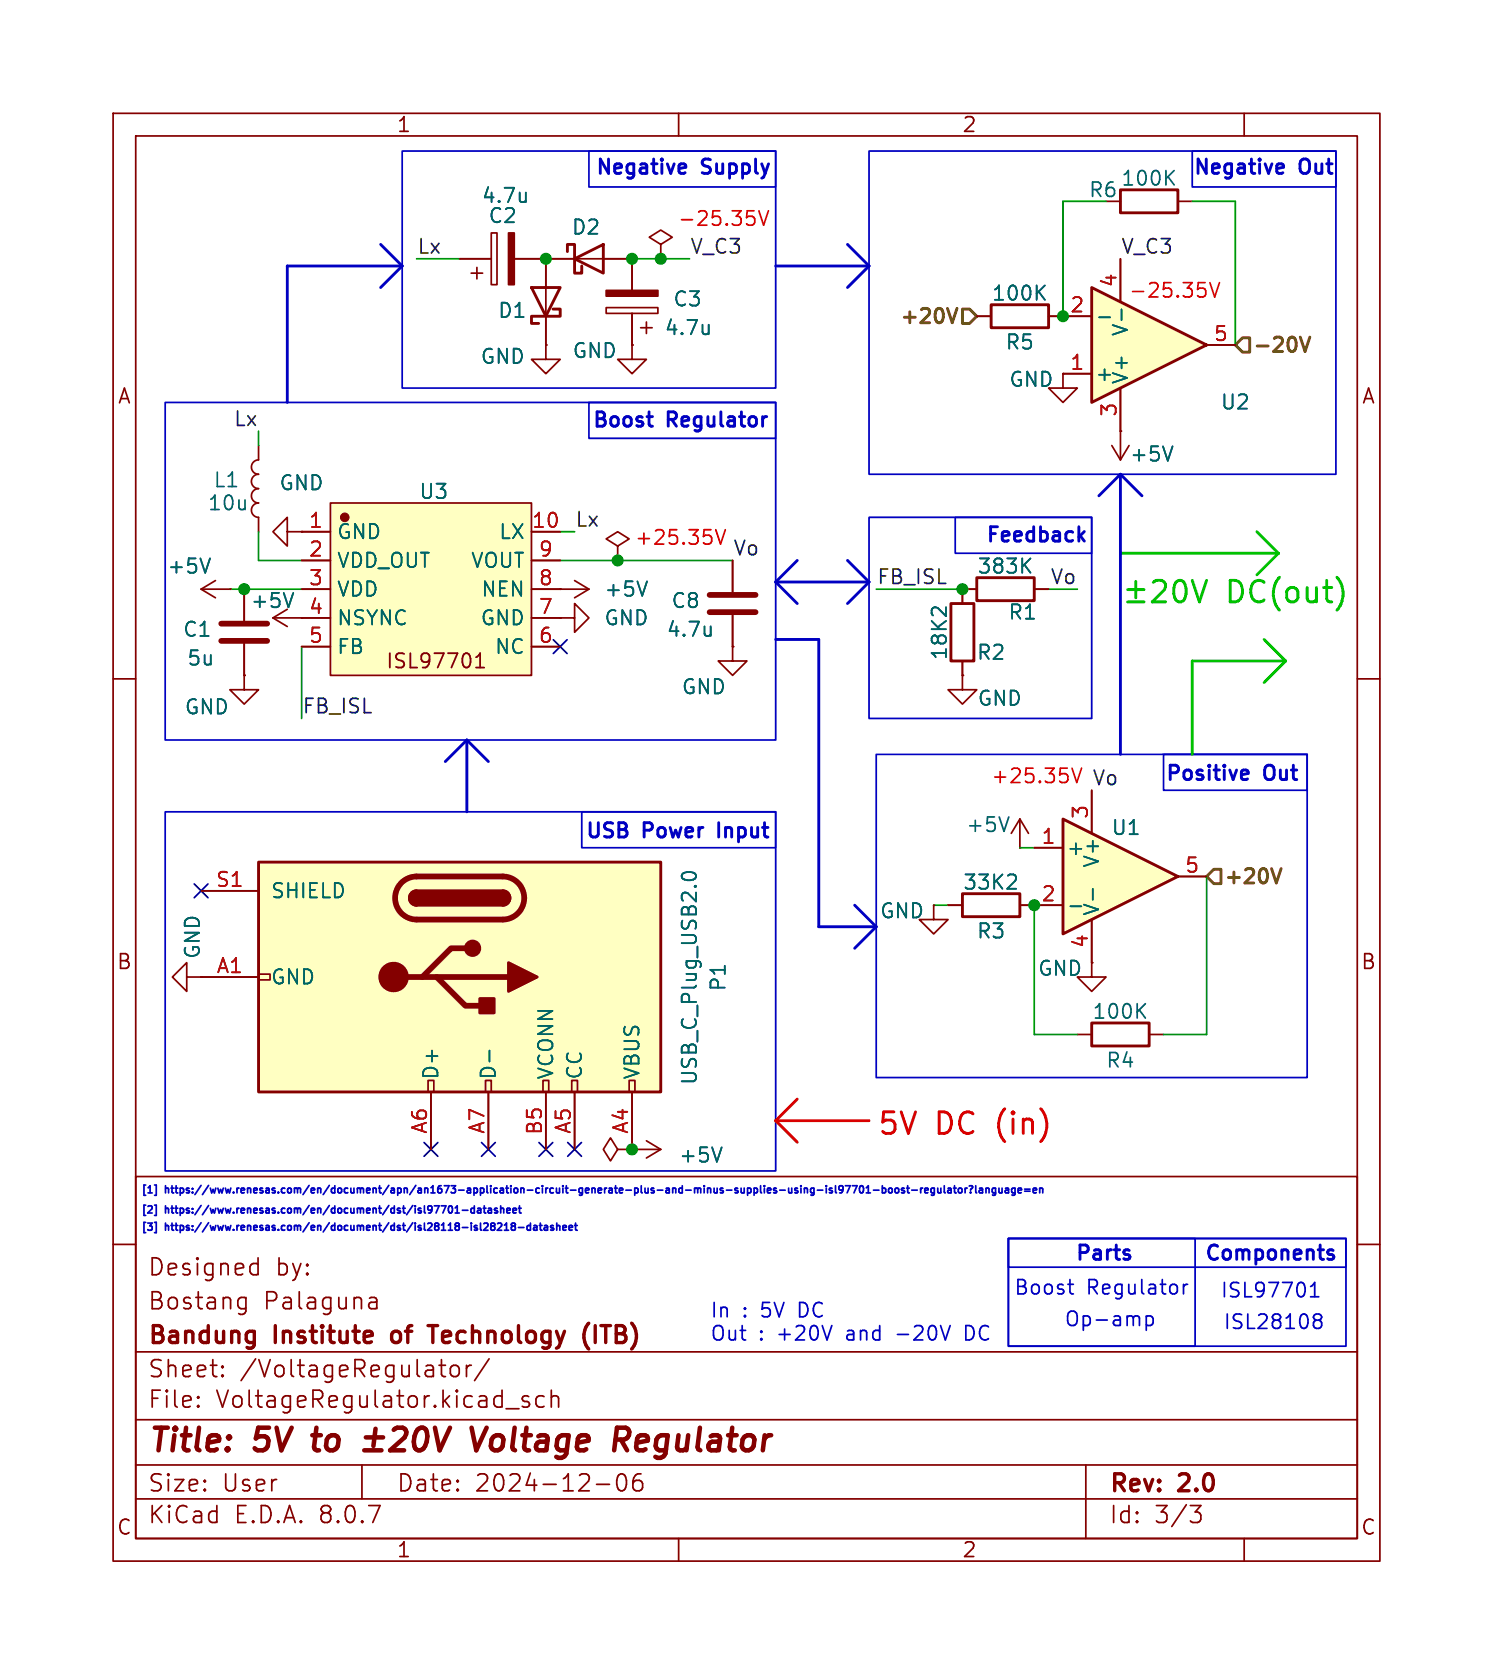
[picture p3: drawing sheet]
<svg xmlns="http://www.w3.org/2000/svg" width="132mm" height="148mm" viewBox="0 0 132 148" stroke-linecap="round" stroke-linejoin="round" font-family="sans-serif">
<g fill="none" stroke="#840000" stroke-width=".15">
<path d="M10 10h112v128h-112zM12 12h108v124h-108zM60 10v2M110 10v2M22.9 39.4v1.3a.64 .64 0 0 0-.7 .6 .64 .64 0 0 0 .7 .6 .64 .64 0 0 0-.7 .7 .64 .64 0 0 0 .7 .6 .64 .64 0 0 0-.7 .6 .64 .64 0 0 0 .7 .7 .64 .64 0 0 0-.7 .6 .64 .64 0 0 0 .7 .6v1.3M86.4 28h1.2M92.7 28h1.3M54.6 48.3l1-.7-1-.6-1 .6 1 .7v1.2M54.6 49.5h.1M64.8 49.5v2.8M64.8 54.4v2.8M10 60h2"/>
<path d="M120 60h2M16.5 86.4v-1.3l-1.3 1.3 1.3 1.2v-1.2h1.3M17.8 86.4h.1M83.8 80h1.3M90.2 80h1.2M10 110h2M12 104h108v32h-108zM12 119.5h108M21.2 115.6l.1 .1 .4-.1M21.2 114.8l.1-.1 .4 .1M21.7 114.7v1.2a.41 .41 0 0 1-.5 .3M22.4 111.7l.4 .1"/>
<path d="M22.8 111.2v1.5M22.8 112.6l-.4 .1M32.7 115.6l.1 .1 .5-.1M32.7 114.8l.1-.1 .4 .1 .1 .1v.8M33.3 115.1l-.6 .1M120 110h2M12 132.5h108M12 129.5h108M12 125.5h108M17.5 124.3h.1l-.1 .1M17.5 124.3v.1M17.5 123.5v.1"/>
<path d="M17.5 123.5h.1l-.1 .1M19.7 121.6v.1M19.7 121.6h-.1l.1 .1M19.7 120.8v.1M19.7 120.8h-.1l.1 .1M32 129.5v3M38.8 120.7h.6M39.2 121.7h.2M39.9 120.8a.41 .41 0 0 1 .4-.1 .41 .41 0 0 1 .3 .3v.4a.41 .41 0 0 1-.4 .3 .41 .41 0 0 1-.4-.3zM41.2 120.7v1M41.7 120.7a.38 .38 0 0 0-.5 .3M43.2 120.1l-1.2 2"/>
<path d="M44.7 124.5h1.2M46.7 123.5l-.3-.1-.2 .2v.2l.5 .2 .1 .1-.1 .2-.1 .1-.4-.1M48.1 123.5l-.4-.1-.3 .3v.4l.1 .2 .2 .1 .4-.1M48.7 123.5a.37 .37 0 0 1 .7 .1v.8M48.7 122.9v1.5M52.7 131.2h1.2M54.7 130.4a1.02 1.02 0 0 0 .2 1.4 .38 .38 0 0 0 .4-.3 1.28 1.28 0 0 0-.1-1.1M56.7 130.3a.59 .59 0 0 0-.7 .6v.6l.1 .2 .4 .1 .2-.1 .1-.5-.1-.3h-.5l-.2 .3M60 136v2M96 129.5v6.5M105.2 133.1h1l-.5 .6a.41 .41 0 0 1 .5 .3v.3l-.2 .2-.5 .1M110 136v2"/>
</g>
<g fill="none" stroke="#840000" stroke-width=".4">
<path d="M27.6 126.9h.8M28 126.2l-.2 1.7v.2l.2 .1M32.2 128.2h1.5M32.3 127.1h1.6M33.2 126.3l-.2 1.5M34.8 126.4l.3-.2h.5a.45 .45 0 0 1 .3 .6l-.1 .3-1.3 1.1h1.2M36.9 126.4a.46 .46 0 0 1 .5-.2 .46 .46 0 0 1 .3 .4 1.31 1.31 0 0 1-.5 1.6 .44 .44 0 0 1-.6-.4 1.8 1.8 0 0 1 .3-1.4zM38.5 126.2l.4 2 .9-2M41.7 126.2l.4 2 .9-2M43.9 126.9l-.2 .1-.2 .3-.1 .5 .1 .2 .2 .2M54.9 127.3l.5 .9M55.3 126.2l.2 .1a.58 .58 0 0 1-.3 1"/>
<path d="M57 126.9h-.3l-.2 .1-.2 .2-.1 .7 .1 .2 .2 .1h.4M57.3 127.4l-1 .2"/>
</g>
<path d="M34.7 117.8l-.1 .2 .1 .6M37.8 117.2h.9M38.3 117.2v1.5M51.7 118.6l.4 .7M52.1 117l-.4 .6M52.6 117.2v1.5" fill="none" stroke="#840000" stroke-width=".3"/>
<path d="M87.6 26.9h5.1v2.1h-5.1zM85.1 79h5.1v2h-5.1z" fill="none" stroke="#840000" stroke-width=".25"/>
<path d="M91.8 25.8l.6 .7M92.4 25.2l-.7 .8M62.8 55.4v.8M62.8 56.1v.1M89.7 77.4a.34 .34 0 0 1 .1 .5l-.7 .7h.7" fill="none" stroke="#006464" stroke-width=".15"/>
<path d="M62.7 54.1h4.1M62.7 52.6h4.1" fill="none" stroke="#840000" stroke-width=".51"/>
<path d="M22.9 76.2h35.5v20.3h-35.5z" fill="#ffffc2"/>
<g fill="none" stroke="#840000" stroke-width=".15">
<path d="M21.6 52.1v2.8M21.6 56.9v2.8M24.1 54.6l1.3 .8M24.1 54.6h2.6M25.4 47v-1.3l-1.3 1.3 1.3 1.3v-1.3h1.3M25.4 53.9l-1.3 .7M26.7 47h.1M17.8 78.8h5.1M17.8 86.4h5.1M22.9 86.1h1v.5h-1zM37.8 95.5h.6v1h-.6zM38.1 96.5v5.1"/>
<path d="M42.9 95.5h.5v1h-.5zM43.2 96.5v5.1M48 95.5h.5v1h-.5zM48.3 96.5v5.1M50.5 95.5h.6v1h-.6zM50.8 96.5v5.1M55.6 95.5h.5v1h-.5zM55.9 96.5v5.1M82.5 80v1.3h1.3l-1.3 1.3-1.2-1.3h1.2M82.5 80h.1M54.6 101.6l-.6-1-.7 1 .7 1 .6-1h1.3M55.9 101.6h.1"/>
</g>
<path d="M22.9 76.2h35.5v20.3h-35.5zM36.8 78.8a.64 .64 0 0 0-.6 .6 .64 .64 0 0 0 .6 .6M44.4 78.8a.64 .64 0 0 1 .7 .6 .64 .64 0 0 1-.7 .6" fill="none" stroke="#840000" stroke-width=".25"/>
<path d="M19.6 56.7h4M19.6 55.1h4M35.5 78.1a1.9 1.9 0 0 1 1.3-.6h7.6a1.91 1.91 0 0 1 1.9 1.9 1.91 1.91 0 0 1-1.9 1.9h-7.6a1.91 1.91 0 0 1-1.7-1.2 1.91 1.91 0 0 1 .4-2zM34.8 86.4h10.2M38.6 86.4l2.5 2.5h1.3M41.1 83.8h-1.2l-2.6 2.6" fill="none" stroke="#840000" stroke-width=".51"/>
<g fill="#840000" stroke="#840000" stroke-width=".25">
<path d="M36.4 78.9l.4-.1v1.2a.63 .63 0 0 1-.6-.4 .63 .63 0 0 1 .2-.7z"/>
<path d="M36.8 78.8h7.6v1.2h-7.6z"/>
<path d="M44.4 78.8a.64 .64 0 0 1 .7 .6 .64 .64 0 0 1-.7 .6z"/>
<path d="M45 85.1l2.5 1.3-2.5 1.2z"/>
<path d="M42.4 88.3h1.3v1.3h-1.3z"/>
<circle cx="41.8" cy="83.8" r=".63"/>
</g>
<circle cx="34.8" cy="86.4" r="1.27" fill="#840000" stroke="#840000" stroke-width=".15"/>
<path d="M25.9 52.4l-.4 1.3M60.4 77.2a.86 .86 0 0 1 1.1 .2v.1a.79 .79 0 0 1-1.2 0zM43.3 92.9v1" fill="none" stroke="#006464" stroke-width=".15"/>
<path d="M29.2 44.5h17.8v15.2h-17.8z" fill="#ffffc2"/>
<path d="M26.7 47h2.5M26.7 49.5h2.5M26.7 52.1h2.5M26.7 54.6h2.5M26.7 57.2h2.5M29.2 44.5h17.8v15.2h-17.8zM47 47h2.5M47 49.5h2.5M47 52.1h2.5M47 54.6h2.5M47 57.2h2.5" fill="none" stroke="#840000" stroke-width=".15"/>
<circle cx="30.5" cy="45.7" r=".38" fill="#840000" stroke="#840000" stroke-width=".09"/>
<path d="M42.1 59h.7M42.1 58.1l.3-.4v1.3" fill="none" stroke="#840000" stroke-width=".16"/>
<path d="M96.5 25.4l10.2 5.1-10.2 5.1z" fill="#ffffc2"/>
<path d="M99.1 16.8h5v2h-5zM96.5 25.4l10.2 5.1-10.2 5.1zM86.4 51.1h5v2h-5zM96.5 90.4h5.1v2.1h-5.1z" fill="none" stroke="#840000" stroke-width=".25"/>
<g fill="none" stroke="#840000" stroke-width=".15">
<path d="M97.8 17.8h1.3M104.1 17.8h1.3M94 33v1.3h1.2l-1.2 1.3-1.3-1.3h1.3M94 33h.1M94 33h2.5M94 28h2.5M98.3 39.4l.8 1.3M99.1 38.1h.1M99.1 22.9v3.8M99.1 34.3v6.4M99.8 39.4l-.7 1.3M106.7 30.5h2.5"/>
<path d="M17.8 52.1l1.2 .8M17.8 52.1h2.5M19 51.3l-1.2 .8M20.3 52.1h.1M21.6 59.7v1.3h1.3l-1.3 1.2-1.3-1.2h1.3M21.6 59.7h.1M49.5 54.6h1.3v-1.2l1.3 1.2-1.3 1.3v-1.3M49.5 54.6h.1M49.5 52.1h.1M49.5 52.1h2.6M50.8 51.3l1.3 .8M52.1 52.1l-1.3 .8"/>
<path d="M64.8 57.2v1.2h1.2l-1.2 1.3-1.3-1.3h1.3M64.8 57.2h.1M85.1 59.7v1.3h1.3l-1.3 1.2-1.3-1.2h1.3M85.1 59.7h.1M85.1 52.1h1.3M91.4 52.1h1.3M90.2 74.9h.1M90.2 72.4l-.8 1.3M90.2 72.4v2.5M90.2 72.4l.7 1.3M95.2 91.5h1.3M96.5 85.1v1.3h1.3l-1.3 1.2-1.3-1.2h1.3"/>
<path d="M96.5 85.1h.1M101.6 91.5h1.3M55.9 101.6h.1M55.9 101.6h2.5M57.1 100.9l1.3 .7M58.4 101.6l-1.3 .8"/>
</g>
<g fill="none" stroke="#006464" stroke-width=".15">
<path d="M103.3 15.6l.5 .7M103.8 15.1l-.7 .7M97.2 28.1h.9M99.2 27.3v1M103.7 39.5l-.5 1.2M18.6 49.4l-.5 1.2M57.2 51.4l-.4 1.3M90.6 49.9l.5 .7M91.1 49.4l-.7 .7M89.2 72.2l-.4 1.3M100.7 89.3l.6 .7M101.3 88.7l-.8 .8"/>
<path d="M63.8 101.4l-.4 1.3"/>
</g>
<path d="M94 72.4l10.1 5.1-10.1 5.1z" fill="#ffffc2"/>
<path d="M47 25.4h2.5l-1.2 2.6zM48.9 27.3h.6v.7h-2.5v.6h.6M50.2 22.2v-.6h.6v2.5h.6v-.6M50.8 22.9l2.5-1.3v2.5zM84.1 53.4h2v5h-2zM94 72.4l10.1 5.1-10.1 5.1z" fill="none" stroke="#840000" stroke-width=".25"/>
<g fill="none" stroke="#840000" stroke-width=".15">
<path d="M40.6 22.9h2.8M41.7 24.1h1M42.2 23.6v1.1M43.4 20.6h.5v4.6h-.5zM45.5 22.9h10.4v2.8M48.3 30.5v1.3h1.2l-1.2 1.2-1.3-1.2h1.3M48.3 30.5h.1M48.3 22.9v7.6M53.6 27.2h4.6v.5h-4.6zM55.9 30.5v1.3h1.2l-1.2 1.2-1.3-1.2h1.3M55.9 30.5h.1M55.9 27.7v2.8"/>
<path d="M56.6 29h1.1M57.1 28.5v1M58.4 21.6l1-.6-1-.7-1 .7 1 .6v1.3M58.4 22.9h.1M86.4 28h1.2M92.7 28h3.8M94 33h.1M94 33h2.5M99.1 38.1h.1M99.1 22.9v3.8M99.1 34.3v3.8M106.7 30.5h2.5"/>
<path d="M20.3 52.1h.1M21.6 59.7h.1M21.6 52.1v2.8M21.6 56.9v2.8M26.7 47h.1M26.7 47h2.5M26.7 49.5h2.5M26.7 52.1h2.5M26.7 54.6h2.5M26.7 57.2h2.5M47 47h2.5M47 49.5h2.5"/>
<path d="M47 52.1h2.5M47 54.6h2.5M47 57.2h2.5M49.5 52.1h.1M49.5 54.6h.1M64.8 57.2h.1M64.8 49.5v2.8M64.8 54.4v2.8M85.1 59.7h.1M85.1 58.4v1.3M86.4 52.1h-1.3v1.3M91.4 52.1h1.3"/>
<path d="M17.8 78.8h5.1M91.4 74.9h2.6M96.5 69.9v3.8M104.1 77.5h2.6M17.8 86.4h.1M17.8 86.4h5.1M38.1 96.5v5.1M43.2 96.5v5.1M48.3 96.5v5.1M50.8 96.5v5.1M55.9 96.5v5.1M82.5 80h.1"/>
<path d="M83.8 80h1.3M90.2 80h3.8M96.5 85.1h.1M96.5 81.3v3.8M55.9 101.6h.1"/>
</g>
<g fill="none" stroke="#006464" stroke-width=".15">
<path d="M46.5 17v.9M46.5 17.8h-.1M62.7 28.7v.9M62.7 29.4l-.1 .1M91.8 25.8l.6 .7M92.4 25.2l-.7 .8M97.2 28.1h.9M99.2 27.3v1M103.7 39.5l-.5 1.2M18.6 49.4l-.5 1.2M25.9 52.4l-.4 1.3M57.2 51.4l-.4 1.3"/>
<path d="M62.8 55.4v.8M62.8 56.1v.1M83.6 53.7v.8l-.7-.7a.34 .34 0 0 0-.5 0M90.6 49.9l.5 .7M91.1 49.4l-.7 .7M60.4 77.2a.86 .86 0 0 1 1.1 .2v.1a.79 .79 0 0 1-1.2 0zM89.7 77.4a.34 .34 0 0 1 .1 .5l-.7 .7h.7M96.6 78.6v1M43.3 92.9v1M94.6 80.1h1M63.8 101.4l-.4 1.3"/>
</g>
<g fill="#840000" stroke="#840000" stroke-width=".15">
<path d="M45 20.6h.5v4.6h-.5z"/>
<path d="M53.6 25.7h4.6v.5h-4.6z"/>
</g>
<path d="M83.8 27.3l.4 1.2 .4-1.2M85.1 27.3h.6l.7 .7-.7 .6h-.6zM109.2 30.5l.7-.6h.6v1.2h-.6zM115 29.8l.4 1.3 .4-1.3M107.3 76.9h.6v1.2h-.6l-.6-.6zM113.3 76.8l-.5 1.3" fill="none" stroke="#725600" stroke-width=".25"/>
<g fill="none" stroke="#0000c2" stroke-width=".25">
<path d="M60.5 14.5h.1v.3l-.6 .1M60.6 15.3h-.1M113.3 14.5h.1l.1 .3-.6 .1M113.4 15.3h-.1M33.7 21.6l1.9 1.9M35.6 23.5h-10.2v12.1M35.6 23.5l-1.9 1.9M68.6 23.5h8.2M74.9 21.6l1.9 1.9M76.8 23.5l-1.9 1.9M68.6 51.5l1.9 1.9M68.6 51.5h8.2"/>
<path d="M68.6 56.5h3.8v25.4h5.1M70.5 49.5l-1.9 2M74.9 49.5l1.9 2M76.8 51.5l-1.9 1.9M95.5 47.4l.4 .4M95.9 47l-.5 .5M99.1 41.9l-1.9 1.9M99.1 41.9v24.8M99.1 41.9l1.9 1.9M41.3 65.4v6.4M41.3 65.4l1.9 1.9M41.3 65.4l-1.9 1.9"/>
<path d="M110.2 68.1h.1l.1 .3-.6 .1M110.3 68.9h-.1M75.6 80l1.9 1.9M77.5 81.9l-1.9 1.9M117.6 110.9l.3 .1v.2l-.2 .1h-.2M117.6 110.5l.3 .1"/>
</g>
<g fill="none" stroke="#0000c2" stroke-width=".15">
<path d="M35.6 13.4h33v20.9h-33zM52.1 13.4h16.5v3.1h-16.5zM76.8 13.4h41.3v28.5h-41.3zM105.4 13.4h12.7v3.1h-12.7zM14.6 35.6h54v29.8h-54zM52.1 35.6h16.5v3.2h-16.5zM76.8 45.7h19.7v17.8h-19.7zM84.5 45.7h12v3.2h-12zM14.6 71.8h54v31.7h-54zM51.4 71.8h17.2v3.1h-17.2zM77.5 66.7h38.1v28.6h-38.1zM102.9 66.7h12.7v3.2h-12.7z"/>
<path d="M12.9 104.8h-.2v.9M12.9 106.5h-.2v1M12.9 108.1h-.2v.9M13.7 108.1h.1v.9h-.1M13.7 104.8h.1v.9h-.1M13.7 106.5h.1v1h-.1M40.9 107h.5M41.9 106.6v.6M41.9 106.9l-.1-.1-.2 .1 .1 .3h.2M42.2 106.9h.3v.3M42.5 107l-.3 .1 .1 .1h.2M42.7 106.8h.3"/>
<path d="M42.8 106.6v.6h.2M43.2 106.9h.2v.3M43.4 107l-.3 .1 .1 .1h.2M44 106.9l-.2-.1-.1 .1 .1 .1 .2 .1v.1h-.3M44.3 106.9h.2v.3M44.3 106.6v.6M44.6 108.8h.4M44.8 107h.3v-.1l-.2-.1-.1 .1v.3h.3M45.3 108.4l-.1 .1 .1 .3 .3-.2-.2-.2M45.3 108.4l-.1-.1 .1-.2 .3 .2-.2 .1M45.3 108.4h.1M45.4 107h.3l-.1-.1-.2-.1v.1v.3h.2"/>
<path d="M45.8 106.8h.3M45.8 108.5h.5M45.9 106.6v.6h.2M46.9 108.4l-.2-.1-.1 .2 .1 .2h.2M46.9 108.1v.7M47.2 108.4h.2l.1 .4M47.5 108.5l-.3 .1 .1 .2 .2-.1M47.7 108.3h.2M47.8 108.1v.6l.1 .1M48.1 108.4h.3v.4M48.4 108.5l-.3 .1 .1 .2 .2-.1M48.9 108.4l-.1-.1-.1 .1v.1l.2 .1v.1h-.2"/>
<path d="M49.2 108.4h.3v.4M49.2 108.1v.7M49.8 108.6l.3-.1-.1-.1-.1-.1-.1 .1v.3h.2M50.3 108.6l.3-.1v-.1l-.2-.1-.1 .1v.3h.3M50.8 108.3h.2M50.9 108.1v.6l.1 .1M78.3 105.1v.3M78.6 105.1l.1-.1 .2 .1-.1 .3h-.2zM79.2 105.1l.1-.1 .1 .1v.3h-.2zM79.9 105.1l-.1-.1-.1 .1v.1l.2 .1v.1h-.2M80.2 105h.2M80.2 104.8v.6l.2 .1"/>
<path d="M80.6 105.2h.5M81.4 105v.5M81.6 105l-.2 .2M81.8 105.3l.3-.1-.1-.1-.1-.1-.1 .1v.3h.2M82.6 105v.6l-.1 .1-.2-.1M82.6 105.1l-.2-.1-.1 .2 .1 .2h.2M82.9 105v.4h.3M83.2 105v.5M83.5 104.8v.6l.1 .1M83.8 105.1h.3v.4M84.1 105.2l-.3 .1 .1 .2 .2-.1M84.3 105h.2"/>
<path d="M84.4 104.8v.6l.1 .1M84.8 105.1v-.1l.2 .1v.3h-.2zM85.3 105v.5M85.5 105l-.2 .2M85.7 104.9l.2-.1a.21 .21 0 0 1-.1 .4M85.7 117.2h-.3v1.3h.3M85.8 105.4v.1M86.3 104.8v.6l.1 .1M86.6 105.1h.2l.1 .4M86.9 105.2l-.3 .1 .1 .2 .2-.1M87.2 105.1h.2v.4M87.2 105v.5"/>
<path d="M88 105v.6l-.1 .1-.2-.1M88 105.1l-.2-.1-.1 .2 .1 .2h.2M88.3 105l.1 .4h.2M88.6 105v.5M88.9 105.1h.2l.1 .4M89.2 109.5h16.5v9.5h-16.5zM89.2 109.5h29.8v9.5h-29.8zM89.2 109.5h29.8v2.5h-29.8zM89.2 105.2l-.3 .1 .1 .2 .2-.1M89.7 105v.6l-.1 .1-.1-.1M89.7 105.1l-.1-.1-.2 .2 .1 .2h.2M90 105.3l.3-.1v-.1l-.2-.1-.1 .1v.3h.3"/>
<path d="M90.6 105.1h.5M90.6 105.3h.5M91.3 105.3l.3-.1v-.1l-.2-.1-.1 .1 .1 .3h.2M91.9 105.1h.3v.4M91.9 105v.5M94.4 113.5h.5M94.7 114.3l.2 .1M101.3 116.3v1.3M101.3 116.4l.4-.1 .3 .3v.3l-.2 .2-.1 .1-.4-.1M104.6 113.5v.9M105 113.5l-.2 .1-.2 .2M115.9 114.6h.7"/>
<path d="M115.9 113.7l.3-.3v1.2M116.2 116.6l.2 .1M116.2 116.3l.2-.1h.3a.26 .26 0 0 1 .1 .3 .26 .26 0 0 1-.2 .2M116.4 116.7h.2M116.4 116.7l-.2 .1M116.6 116.7l.3 .3-.1 .3-.2 .1h-.2l-.2-.1"/>
</g>
<path d="M66.1 18.6h.6M66.6 19.2l.1 .2v.3l-.1 .1M67.1 18.6l.4 1.3 .4-1.3M105.9 25h.6M106.5 25.5l.1 .2v.3l-.1 .2M107 25l.4 1.3 .4-1.3M63.3 46.8l.4 1.3 .4-1.3M94.8 67.9l.4 1.3 .4-1.3" fill="none" stroke="#f00" stroke-width=".15"/>
<path d="M99.1 48.9h13.9M99.7 52.1h1.4M99.7 53.2h1.4M100.4 51.4v1.5M102 51.5l.2-.2h.5a.52 .52 0 0 1 .3 .8l-1.1 1.1h1.2M104 51.5a.46 .46 0 0 1 .4-.2 .46 .46 0 0 1 .4 .4 1.12 1.12 0 0 1-.4 1.5 .49 .49 0 0 1-.5-.3 1.63 1.63 0 0 1 .1-1.4zM105.4 51.3l.6 1.9 .7-1.9M111.1 47l1.9 1.9M111.8 56.5l1.9 1.9M113 48.9l-1.9 1.9M113.7 58.4h-8.3v8.3M113.7 58.4l-1.9 1.9" fill="none" stroke="#00c200" stroke-width=".25"/>
<path d="M68.6 99.1l1.9 1.9M68.6 99.1h8.2M70.5 97.2l-1.9 1.9" fill="none" stroke="#f00" stroke-width=".25"/>
<g fill="none" stroke="#009600" stroke-width=".15">
<path d="M97.8 17.8h-3.8v10.2M105.4 17.8h3.8v12.7M22.9 38.1v1.3M36.8 22.9h3.8M55.9 22.9h5.1M20.3 52.1h6.4M22.9 47v2.5h3.8M26.7 57.2v6.3M49.5 49.5h15.3M49.5 47h1.3M77.5 52.1h7.6M90.2 74.9h1.2"/>
<path d="M106.7 77.5v14h-3.8M82.5 80h1.3M91.4 80v11.5h3.8"/>
</g>
<path d="M48.9 56.6l1.2 1.2M50.1 56.6l-1.2 1.2M17.2 78.2l1.2 1.2M18.4 78.2l-1.2 1.2M37.5 101l1.2 1.2M38.7 101l-1.2 1.2M42.6 101l1.2 1.2M43.8 101l-1.2 1.2M47.7 101l1.2 1.2M48.9 101l-1.2 1.2M50.2 101l1.2 1.2M51.4 101l-1.2 1.2" fill="none" stroke="#000084" stroke-width=".15"/>
<g fill="#009600" stroke="#009600" stroke-width=".15">
<circle cx="94" cy="28" r=".46"/>
<circle cx="58.4" cy="22.9" r=".46"/>
<circle cx="48.3" cy="22.9" r=".46"/>
<circle cx="55.9" cy="22.9" r=".46"/>
<circle cx="91.4" cy="80" r=".46"/>
<circle cx="54.6" cy="49.5" r=".46"/>
<circle cx="21.6" cy="52.1" r=".46"/>
<circle cx="55.9" cy="101.6" r=".46"/>
<circle cx="85.1" cy="52.1" r=".46"/>
</g>
<g font-size="2.8" fill="#840000">
<text x="13" y="128.9">Title:</text>
<text x="22.7" y="128.9">5V</text>
<text x="28.6" y="128.9">to</text>
<text x="44.2" y="128.9">Voltage</text>
<text x="57.6" y="128.9">Regulator</text>
</g>
<text font-size="2.7" fill="#00c200" x="108.5" y="53.7">DC(out)</text>
<g font-size="2.7" fill="#f00">
<text x="77.5" y="100.7">5V</text>
<text x="82.8" y="100.7">DC (in)</text>
</g>
<g font-size="2.1" fill="#840000">
<text x="13" y="113">Designed</text>
<text x="24.4" y="113">by:</text>
<text x="13" y="119.2">Bandung</text>
<text x="13" y="116">Bostang</text>
<text x="23.3" y="116">Palaguna</text>
<text x="24.4" y="119.2">Institute</text>
<text x="35.3" y="119.2">of</text>
<text x="39.3" y="119.2">Technology</text>
<text x="53.5" y="119.2">(ITB)</text>
<text x="13" y="124.7">File:</text>
<text x="13" y="122">Sheet:</text>
<text x="19.1" y="124.7">VoltageRegulator.kicad_sch</text>
<text x="21.2" y="122">/VoltageRegulator/</text>
<text x="13" y="134.9">KiCad</text>
<text x="13" y="132.1">Size:</text>
<text x="19.7" y="132.1">User</text>
<text x="20.7" y="134.9">E.D.A.</text>
<text x="28.3" y="134.9">8.0.7</text>
<text x="35" y="132.1">Date:</text>
<text x="42" y="132.1">2024-12-06</text>
<text x="98" y="132.3">Rev:</text>
<text x="98" y="134.9">Id:</text>
<text x="102.1" y="134.9">3/3</text>
<text x="104.4" y="132.3">2.0</text>
</g>
<g font-size="1.8" fill="#840000">
<text x="35" y="11.9">1</text>
<text x="85" y="11.9">2</text>
<text x="10.3" y="35.9">A</text>
<text x="120.3" y="35.9">A</text>
<text x="27.2" y="54.4">4</text>
<text x="34.1" y="59.3">ISL97701</text>
<text x="10.3" y="85.9">B</text>
<text x="120.3" y="85.9">B</text>
<text x="10.3" y="135.9">C</text>
<text x="35" y="137.9">1</text>
<text x="85" y="137.9">2</text>
<text x="120.3" y="135.9">C</text>
</g>
<g font-size="1.8" fill="#0000c2">
<text x="52.5" y="15.8">Negative</text>
<text x="62.1" y="15.8">Supply</text>
<text x="105.4" y="15.8">Negative</text>
<text x="114.9" y="15.8">Out</text>
<text x="52.2" y="38.1">Boost</text>
<text x="59" y="38.1">Regulator</text>
<text x="87" y="48.3">Feedback</text>
<text x="102.9" y="69.4">Positive</text>
<text x="111.8" y="69.4">Out</text>
<text x="51.6" y="74.4">USB</text>
<text x="56.9" y="74.4">Power</text>
<text x="64" y="74.4">Input</text>
<text x="94.9" y="111.8">Parts</text>
<text x="106.4" y="111.8">Components</text>
<text x="62.7" y="116.7">In</text>
<text x="62.7" y="118.7">Out</text>
<text x="65.7" y="116.7">:</text>
<text x="67.1" y="118.7">:</text>
<text x="67.4" y="116.7">5V</text>
<text x="68.9" y="118.7">+20V</text>
<text x="70.9" y="116.7">DC</text>
<text x="75.1" y="118.7">and</text>
<text x="79.8" y="118.7">-20V</text>
<text x="86" y="118.7">DC</text>
<text x="89.6" y="114.7">Boost</text>
<text x="94" y="117.5">Op-amp</text>
<text x="96.1" y="114.7">Regulator</text>
<text x="107.8" y="114.9">ISL97701</text>
<text x="108.1" y="117.7">ISL28108</text>
</g>
<g font-size="1.8" fill="#006464">
<text x="96.2" y="17.6">R6</text>
<text x="99" y="16.6">100K</text>
<text x="42.5" y="18.2">4.7u</text>
<text x="43.1" y="19.9">C2</text>
<text x="50.5" y="20.9">D2</text>
<text x="44" y="28.3">D1</text>
<text x="58.7" y="29.8">4.7u</text>
<text x="59.4" y="27.3">C3</text>
<text x="87.6" y="26.8">100K</text>
<text x="99.9" y="29.8" transform="rotate(-90 99.9 29.8)">V-</text>
<text x="42.4" y="32.4">GND</text>
<text x="50.5" y="31.9">GND</text>
<text x="88.8" y="31.1">R5</text>
<text x="89.1" y="34.4">GND</text>
<text x="96.8" y="33.9">+</text>
<text x="99.9" y="34.1" transform="rotate(-90 99.9 34.1)">V+</text>
<text x="99.8" y="41">+5V</text>
<text x="107.8" y="36.4">U2</text>
<text x="18.3" y="45.3">10u</text>
<text x="18.8" y="43.3">L1</text>
<text x="24.6" y="43.6">GND</text>
<text x="29.7" y="47.9">GND</text>
<text x="37" y="44.3">U3</text>
<text x="44" y="47.9">LX</text>
<text x="14.7" y="50.9">+5V</text>
<text x="22.1" y="54">+5V</text>
<text x="29.7" y="50.4">VDD_OUT</text>
<text x="29.7" y="53">VDD</text>
<text x="41.6" y="50.4">VOUT</text>
<text x="42.5" y="53">NEN</text>
<text x="53.3" y="53">+5V</text>
<text x="59.3" y="54">C8</text>
<text x="86.3" y="50.9">383K</text>
<text x="16.1" y="56.5">C1</text>
<text x="16.5" y="59">5u</text>
<text x="29.7" y="55.5">NSYNC</text>
<text x="29.7" y="58">FB</text>
<text x="42.4" y="55.5">GND</text>
<text x="43.7" y="58">NC</text>
<text x="53.3" y="55.5">GND</text>
<text x="58.9" y="56.5">4.7u</text>
<text x="83.9" y="58.5" transform="rotate(-90 83.9 58.5)">18K2</text>
<text x="86.3" y="58.5">R2</text>
<text x="89.1" y="55">R1</text>
<text x="16.3" y="63.4">GND</text>
<text x="60.2" y="61.6">GND</text>
<text x="86.4" y="62.6">GND</text>
<text x="85.3" y="73.8">+5V</text>
<text x="94.2" y="75.8">+</text>
<text x="97.4" y="76.8" transform="rotate(-90 97.4 76.8)">V+</text>
<text x="98.2" y="74">U1</text>
<text x="23.9" y="79.6">SHIELD</text>
<text x="77.7" y="81.4">GND</text>
<text x="85.1" y="78.9">33K2</text>
<text x="86.3" y="83.2">R3</text>
<text x="97.4" y="81" transform="rotate(-90 97.4 81)">V-</text>
<text x="17.9" y="84.9" transform="rotate(-90 17.9 84.9)">GND</text>
<text x="23.9" y="87.2">GND</text>
<text x="64.4" y="87.7" transform="rotate(-90 64.4 87.7)">P1</text>
<text x="91.7" y="86.5">GND</text>
<text x="39" y="95.5" transform="rotate(-90 39 95.5)">D+</text>
<text x="44" y="95.5" transform="rotate(-90 44 95.5)">D-</text>
<text x="49.1" y="95.5" transform="rotate(-90 49.1 95.5)">VCONN</text>
<text x="51.7" y="95.5" transform="rotate(-90 51.7 95.5)">CC</text>
<text x="56.7" y="95.5" transform="rotate(-90 56.7 95.5)">VBUS</text>
<text x="96.5" y="90.3">100K</text>
<text x="97.7" y="94.6">R4</text>
<text x="61.8" y="96" transform="rotate(-90 61.8 96)">USB_C_Plug_USB2.0</text>
<text x="60" y="103">+5V</text>
</g>
<g font-size="1.8" fill="#0f0f0f">
<text x="36.8" y="22.5">Lx</text>
<text x="61" y="22.5">V_C3</text>
<text x="99.1" y="22.5">V_C3</text>
<text x="20.6" y="37.8">Lx</text>
<text x="50.8" y="46.7">Lx</text>
<text x="64.8" y="49.2">Vo</text>
<text x="77.5" y="51.7">FB_ISL</text>
<text x="26.7" y="63.2">FB_ISL</text>
<text x="96.5" y="69.5">Vo</text>
</g>
<g font-size="1.8" fill="#f00">
<text x="59.9" y="20.2">-25.35V</text>
<text x="99.7" y="26.5">-25.35V</text>
<text x="56" y="48.4">+25.35V</text>
<text x="87.5" y="69.5">+25.35V</text>
</g>
<g font-size="1.8" fill="#725600">
<text x="79.3" y="29">+20V</text>
<text x="110.7" y="31.5">-20V</text>
<text x="108.1" y="78.5">+20V</text>
</g>
<g font-size="1.8" fill="#a90000">
<text x="94.5" y="27.7">2</text>
<text x="98.8" y="25.5" transform="rotate(-90 98.8 25.5)">4</text>
<text x="94.5" y="32.8">1</text>
<text x="107.2" y="30.2">5</text>
<text x="98.8" y="36.9" transform="rotate(-90 98.8 36.9)">3</text>
<text x="27.2" y="46.8">1</text>
<text x="46.9" y="46.8">10</text>
<text x="27.2" y="49.3">2</text>
<text x="27.2" y="51.8">3</text>
<text x="47.6" y="51.8">8</text>
<text x="47.6" y="49.3">9</text>
<text x="27.2" y="56.9">5</text>
<text x="47.6" y="56.9">6</text>
<text x="47.6" y="54.4">7</text>
<text x="92" y="74.7">1</text>
<text x="96.3" y="72.5" transform="rotate(-90 96.3 72.5)">3</text>
<text x="104.7" y="77.2">5</text>
<text x="19" y="78.5">S1</text>
<text x="92" y="79.8">2</text>
<text x="96.3" y="83.9" transform="rotate(-90 96.3 83.9)">4</text>
<text x="19.1" y="86.1">A1</text>
<text x="37.8" y="100.3" transform="rotate(-90 37.8 100.3)">A6</text>
<text x="42.9" y="100.3" transform="rotate(-90 42.9 100.3)">A7</text>
<text x="48" y="100.4" transform="rotate(-90 48 100.4)">B5</text>
<text x="50.5" y="100.3" transform="rotate(-90 50.5 100.3)">A5</text>
<text x="55.6" y="100.3" transform="rotate(-90 55.6 100.3)">A4</text>
</g>
<text font-size="1.8" fill="#009600" x="92.8" y="51.7">Vo</text>
<g font-size=".9" fill="#0000c2">
<text x="12.4" y="107.5">[2]</text>
<text x="12.4" y="105.7">[1]</text>
<text x="14.7" y="107.5">https://www.renesas.com/en/document/dst/isl97701-datasheet</text>
<text x="14.7" y="105.7">https://www.renesas.com/en/document/apn/an1673-application-circuit-generate-plus-and-minus-supplies-using-isl97701-boost-regulator?language=en</text>
<text x="12.4" y="109">[3]</text>
<text x="14.7" y="109">https://www.renesas.com/en/document/dst/isl28118-isl28218-datasheet</text>
</g>
</svg>
